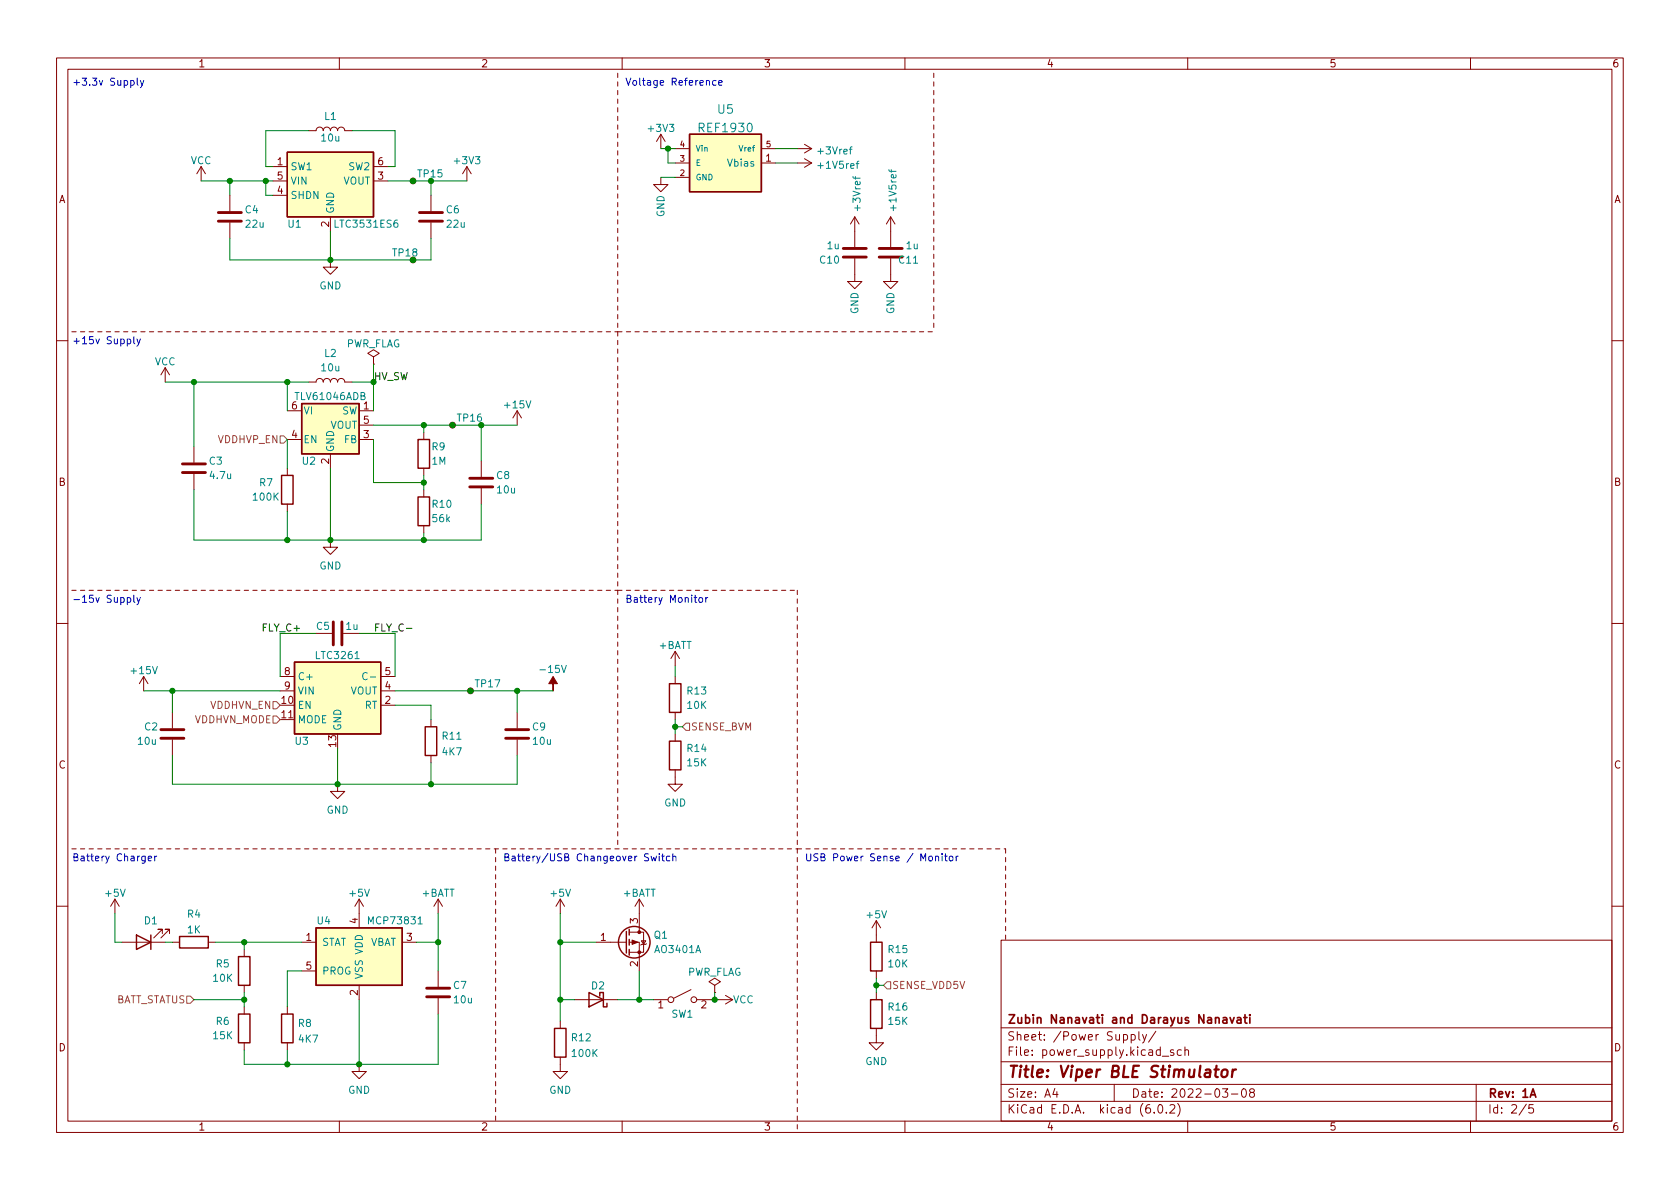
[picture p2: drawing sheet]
<svg xmlns="http://www.w3.org/2000/svg" width="297mm" height="210mm" viewBox="0 0 297 210" stroke-linecap="round" stroke-linejoin="round" font-family="sans-serif">
<g fill="none" stroke="#840000" stroke-width=".18">
<path d="M10 10.2h277v190.1h-277zM12 12.2h273v186.1h-273zM60 10.2v2M110 10.2v2M160 10.2v2M210 10.2v2M260 10.2v2M35.6 29.5l-.8 1.2M35.6 29.5v2.5M35.6 29.5l.7 1.2M40.6 34.5v2.8M40.6 39.4v2.8"/>
<path d="M48.3 29.5h2.5M48.3 32h2.5M48.3 34.5h2.5M54.6 23.1h1.3a.64 .64 0 0 1 .6-.6 .64 .64 0 0 1 .6 .6 .64 .64 0 0 1 .7-.6 .64 .64 0 0 1 .6 .6 .64 .64 0 0 1 .7-.6 .64 .64 0 0 1 .6 .6 .64 .64 0 0 1 .6-.6 .64 .64 0 0 1 .7 .6h1.2M58.4 38.3v2.6M66 29.5h2.6M66 32h2.6M73 32h.1M76.2 34.5v2.8M76.2 39.4v2.8M82.5 29.5l-.7 1.2M82.5 29.5v2.5"/>
<path d="M82.5 29.5l.8 1.2M116.8 31.4v1.2h1.3l-1.3 1.3-1.2-1.3h1.2M116.8 23.7l-.7 1.3M116.8 23.7v2.6M116.8 23.7l.8 1.3M119.4 28.8h2.5M119.4 31.4h2.5M119.4 26.3h2.5M134.6 28.8h2.6M134.6 26.3h2.6M141 28.8h2.5M141 26.3h2.5"/>
<path d="M142.2 25.5l1.3 .8M142.2 28.1l1.3 .7M143.5 26.3l-1.3 .7M143.5 28.8l-1.3 .8M151.1 38.3l-.7 1.3M151.1 38.3v5.4M151.1 38.3l.8 1.3M157.5 38.3v5.4M157.5 38.3l-.8 1.3M157.5 38.3l.7 1.3M58.4 46v1.2h1.3l-1.3 1.3-1.3-1.3h1.3M151.1 45.7v4.1h1.3l-1.3 1.2-1.2-1.2h1.2"/>
<path d="M157.5 45.7v4.1h1.2l-1.2 1.2-1.3-1.2h1.3M10 60.2h2M29.2 65l-.8 1.3M29.2 65v2.6M29.2 65l.8 1.3M34.3 79v2.8M50.8 72.6h2.5M50.8 77.7h2.5M54.6 67.6h1.3a.64 .64 0 0 1 .6-.7 .64 .64 0 0 1 .6 .7 .64 .64 0 0 1 .7-.7 .64 .64 0 0 1 .6 .7 .64 .64 0 0 1 .7-.7 .64 .64 0 0 1 .6 .7 .64 .64 0 0 1 .6-.7 .64 .64 0 0 1 .7 .7h1.2M63.5 72.6h2.5M63.5 77.7h2.5M63.5 75.2h2.5"/>
<path d="M66 63.1l1.1-.6-1.1-.7-1 .7 1 .6v1.3M66 64.4h.1M74.9 76.4v1.3M80 75.2h.1M91.4 72.6l-.7 1.3M91.4 72.6v2.6M91.4 72.6l.8 1.3M285 60.2h2M34.3 83.8v2.8M50.8 82.8v1.3M50.8 89.1v1.3M58.4 95.5v1.3h1.3l-1.3 1.2-1.3-1.2h1.3"/>
<path d="M58.4 80.3v2.5M74.9 82.8v1.3M74.9 86.6v1.3M74.9 93v1.2M85.1 81.5v2.8M85.1 86.4v2.7M10 110.2h2M25.4 119.6l-.8 1.3M25.4 119.6v2.6M25.4 119.6l.8 1.3M49.5 119.6h2.6M60.7 112h2.8"/>
<path d="M67.3 119.6h2.5M119.4 115.2v2.5M119.4 119.6v1.3M119.4 115.2l-.8 1.3M119.4 115.2l.7 1.3M285 110.2h2M30.5 126v2.8M30.5 130.8v2.8M49.5 127.2h2.6M49.5 122.2h2.6M59.7 138.7v1.2h1.3l-1.3 1.3-1.3-1.3h1.3M67.3 124.7h2.5"/>
<path d="M67.3 122.2h2.5M76.2 127.2v1.3M76.2 133.6v1.3M83.2 122.2h.1M91.4 126v2.8M91.4 130.8v2.8M119.4 136.1v2.6h1.2l-1.2 1.2-1.3-1.2h1.3M119.4 126v1.2M119.4 129.8v1.3M20.3 159l-.7 1.3M20.3 159v2.5M20.3 159l.8 1.3"/>
<path d="M63.5 159l-.8 1.3M63.5 159v5.1M63.5 159l.8 1.3M77.5 159l-.8 1.3M77.5 159v2.5M77.5 159l.7 1.3M99.1 159l-.8 1.3M99.1 159v2.5M99.1 159l.7 1.3M113 159l.8 1.3M113 159l-.7 1.3M113 159v5.8"/>
<path d="M10 160.2h2M21.6 166.6h7.6M28.7 165.1v-.8h-.8h.8l-1.5 1.6M30 165.1v-.8h-.8h.8l-1.6 1.6M30.5 166.6h1.2M36.8 166.6h1.3M43.2 167.9v1.3M43.2 174.2v1.3M43.2 178v1.3M50.8 178v1.3M53.3 166.6h2.6M53.3 171.7h2.6"/>
<path d="M63.5 174.2v2.6M71.1 166.6h2.6M77.5 171.7v2.8M77.5 176.5v2.8M101.6 176.8h7.6M105.4 166.6h5.3M111.3 166.6h1.7v5.1M111.3 164.8h2.5v3.6h-2.5M113.4 166.4h.8l-.4 .6zM114.3 166.9l-.1 .1h-.8l-.1 .1M115.6 176.8h2.5M122.2 175l-3.1 1.5"/>
<path d="M123.2 176.8h2.5M126.4 174.2l1-.6-1-.6-1.1 .6 1.1 .6v1.3M126.4 175.5h.1M127 176.8h2.5M128.3 176l1.2 .8M129.5 176.8l-1.2 .7M154.9 162.8v3.8M154.9 171.7v1.3M154.9 175.5v1.3M154.9 162.8l-.7 1.3M154.9 162.8l.8 1.3M177 166.3h108v32h-108z"/>
<path d="M285 160.2h2M43.2 184.4v1.3M50.8 184.4v1.3M60 198.3v2M63.5 188.2v1.3h1.3l-1.3 1.2-1.3-1.2h1.3M99.1 186.9v2.6h1.2l-1.2 1.2-1.3-1.2h1.3M99.1 180.6v1.3M110 198.3v2M154.9 181.9v2.5h1.3l-1.3 1.3-1.2-1.3h1.2M160 198.3v2M177 194.8h108M177 191.8h108"/>
<path d="M177 187.8h108M177 181.8h108M186.5 192.5l-.4 1h1M186.9 193v1M197 191.8v3M200 183l.4-.1 .3 .3v.4l-.1 .3h-.6M200 182.9v1.5M201.4 182.4v1.3l.2 .2M202 182.9l.4 1M202.7 182.9l-.5 1.4-.2 .1M204.1 196.7v.1M204.4 182.4l-1.3 1.9"/>
<path d="M204.9 195.4l.2-.1a.81 .81 0 0 1 .6 .7 .81 .81 0 0 1-.3 .8h-.2a.81 .81 0 0 1-.6-.6 .81 .81 0 0 1 .3-.8zM205.5 186.8h1.1M206.2 196.7v.1M206.9 195.5l.5-.2 .2 .2 .1 .3-.9 1h.9M207.5 185.7l-.4-.1-.2 .2 .1 .3 .5 .1v.4h-.6M208.2 195.1a1.72 1.72 0 0 1 0 2.3M208.9 185.7l-.5-.1-.3 .3v.4l.2 .3h.6M209.5 185.8l.2-.2 .4 .1v.9M209.5 185.1v1.5M210 198.3v2M216.1 192.5h1l-.5 .6 .4 .1v.7l-.2 .1h-.4l-.3-.1M217.7 193.5h1.2"/>
<path d="M219.7 192.6l.2-.1a.81 .81 0 0 1 .5 .7 .81 .81 0 0 1-.3 .8h-.1a.81 .81 0 0 1-.6-.6 .81 .81 0 0 1 .3-.8zM221.2 193.2l-.3-.3 .1-.2 .2-.2 .4 .1 .2 .2-.1 .2-.6 .2-.2 .3 .1 .4 .2 .1h.4l.2-.3-.1-.4-.2-.1M260 198.3v2M261 191.8v6.5M269.9 195.3l-1.3 1.9M271.1 195.3h-.7l-.1 .7 .2-.1 .5 .1 .2 .2-.1 .5-.2 .1-.6-.1"/>
<circle cx="73" cy="32" r=".51"/>
<circle cx="73" cy="46" r=".51"/>
<circle cx="80" cy="75.2" r=".51"/>
<circle cx="83.2" cy="122.2" r=".51"/>
<circle cx="118.6" cy="176.8" r=".51"/>
<circle cx="122.7" cy="176.8" r=".51"/>
</g>
<path d="M217.5 179.9l.3 1 .4-1M219.9 179.9h.6M220.1 179.4v1.3l.4 .2M221 179.4v.2M221 179.9v1M216.3 180h.5l.1 .9M216.9 180.3l-.5 .1a.29 .29 0 0 0-.2 .2 .29 .29 0 0 0 .2 .3h.5M218.8 180h.5l.1 .9M219.4 180.3l-.5 .1a.29 .29 0 0 0-.2 .2 .29 .29 0 0 0 .2 .3h.5M270.6 194l.5-1.5 .5 1.5" fill="none" stroke="#840000" stroke-width=".3"/>
<path d="M214.7 189.1h.8M215.1 188.5l-.2 1.7 .1 .2 .3 .1M216.1 189.3a.52 .52 0 0 1 .6-.2 .52 .52 0 0 1 .4 .4l-.1 .6a.55 .55 0 0 1-.5 .4 .55 .55 0 0 1-.6-.4zM218 189.1l-.2 1.4M218.5 189.1l-.4 .1-.2 .3" fill="none" stroke="#840000" stroke-width=".4"/>
<g fill="#ffffc2" stroke="#ffffc2" stroke-width=".18">
<path d="M50.8 26.9h15.2v11.4h-15.2z"/>
<path d="M53.3 71.4h10.2v8.9h-10.2z"/>
<path d="M55.9 164.1h15.2v10.1h-15.2z"/>
<path d="M52.1 117.1h15.2v12.7h-15.2z"/>
<path d="M121.9 23.7h12.7v10.2h-12.7z"/>
</g>
<g fill="none" stroke="#840000" stroke-width=".25">
<path d="M50.8 26.9h15.2v11.4h-15.2zM121.9 23.7h12.7v10.2h-12.7zM53.3 71.4h10.2v8.9h-10.2zM73.9 77.7h2v5.1h-2zM49.8 84.1h2v5h-2zM73.9 87.9h2v5.1h-2zM52.1 117.1h15.2v12.7h-15.2zM75.2 128.5h2v5.1h-2zM118.4 131.1h2v5h-2zM118.4 120.9h2v5.1h-2zM24.1 165.3l2.6 1.3-2.6 1.3zM26.7 165.3v2.6"/>
<path d="M31.7 165.6h5.1v2h-5.1zM42.2 179.3h2v5.1h-2zM42.2 169.2h2v5h-2zM49.8 179.3h2v5.1h-2zM55.9 164.1h15.2v10.1h-15.2zM104.1 175.5l2.6 1.3-2.6 1.2zM106 176.1v-.6h.7v2.5h.6v-.6M110.7 164.7v3.8M111.3 164.3v1M111.3 166.1v1M111.3 167.9v1M153.9 176.8h2.1v5.1h-2.1z"/>
<path d="M153.9 166.6h2.1v5.1h-2.1zM98 181.9h2.1v5h-2.1z"/>
<circle cx="112.1" cy="166.6" r="2.79"/>
</g>
<g fill="none" stroke="#840000" stroke-width=".51">
<path d="M38.6 39.1h4.1M38.6 37.6h4.1M74.2 39.1h4M74.2 37.6h4M149.1 43.9h4.1M149.1 45.5h4.1M155.4 43.9h4.1M155.4 45.5h4.1M32.3 83.6h4M32.3 82h4M83.1 86.1h4M83.1 84.6h4"/>
<path d="M58.9 110v4M60.5 110v4M28.4 130.6h4.1M28.4 129h4.1M89.4 130.6h4.1M89.4 129h4.1M75.4 176.3h4.1M75.4 174.7h4.1"/>
</g>
<path d="M151.4 28.9h.5M151.9 28.5l-.3 .2v1.1M157.2 30l.1 .3h1.1M157.6 30v.5M64.9 119.1a.6 .6 0 0 0-.8 .4 .6 .6 0 0 0 .6 .7l.2-.1M65.5 119.7h.9M73.9 163.4h.7" fill="none" stroke="#008484" stroke-width=".18"/>
<g fill="#840000" stroke="#840000" stroke-width=".18">
<path d="M111.8 166.2l1 .4-1 .4z"/>
<path d="M97.8 119.6l.8 1.3h-.8v1.3v-1.3h-.8z"/>
<circle cx="113" cy="168.4" r=".25"/>
<circle cx="113" cy="164.8" r=".25"/>
</g>
<path d="M49.5 77.1h.7l.6 .6-.6 .7h-.7zM48.3 124.1h.6l.6 .6-.6 .6h-.6zM48.3 126.6h.6l.6 .6-.6 .7h-.6zM121.3 127.9h.6v1.3h-.6l-.7-.7zM33 176.1h.7l.6 .7-.6 .6h-.7zM156.8 173.6h.7v1.3h-.7l-.6-.7z" fill="none" stroke="#848400" stroke-width=".18"/>
<path d="M71.9 111.1h.9" fill="none" stroke="#000" stroke-width=".18"/>
<g fill="none" stroke="#0000c2" stroke-width=".18">
<path d="M23.1 14.3l.4-.1 .2 .3-.1 .5h-.5M24.3 13.8v1.1l.1 .2M24.8 14.2l.3 .9M25.4 14.2l-.4 1.2-.2 .1M126.6 14.3l-.4-.1-.2 .3 .1 .5h.5M127.1 14.7l.6-.2-.1-.2-.3-.1-.2 .2v.6h.5M23.7 59.5v1.1l.1 .2M24.2 60l.3 .8M24.8 60l-.4 1.1-.2 .1M22.5 60h.4l.2 .2-.1 .5h-.5M22.5 105.7h.4l.2 .2-.1 .6h-.5M23.7 105.2v1.1l.1 .2"/>
<path d="M24.2 105.7l.3 .8M24.8 105.7l-.4 1.1-.2 .1M122.7 105.7h.5M122.9 105.2v1.1l.3 .2M123.6 105.8l.2-.1 .4 .1v.5l-.1 .2h-.3l-.2-.1zM124.8 105.7v.8M125.1 105.7l-.3 .2M26.2 151.8l.6-.1-.1-.2-.3-.1-.2 .2 .1 .6h.4M27.4 151.4v.8M27.7 151.4l-.3 .2M115.1 151.4l.2 .8 .3-.6 .2 .6 .3-.8M116.6 151v.1"/>
<path d="M116.6 151.4v.8M117 151.4h.5M117.2 151v1.1l.3 .1M118.4 151.5l-.3-.1-.3 .2 .1 .6h.5M119 151.5l.2-.1 .3 .1v.7M119 151v1.2M165.4 151.5l.2-.1 .3 .1 .1 .7M165.4 151.4v.8M166.6 151v.1M166.6 151.4v.8M167 151.4h.5M167.2 151v1.1l.3 .1"/>
<path d="M168 151.5l.3-.1 .2 .2v.4l-.2 .2h-.3l-.2-.2zM169 151.4v.8M169.4 151.4l-.4 .2"/>
</g>
<path d="M109.2 12.9v137.2M165.1 12.9v45.8M12.7 58.7h96.5M109.2 58.7h55.9M12.7 104.4h96.5M109.2 104.4h31.8M141 104.4v45.7M12.7 150.1h128.3M87.6 150.1v48.3M141 150.1h36.8M141 150.1v49.5M177.8 150.1v16.5" fill="none" stroke="#840000" stroke-width=".18" stroke-dasharray=".8 .8"/>
<g fill="none" stroke="#008400" stroke-width=".18">
<path d="M35.6 32h12.7M40.6 32v2.5M47 32v2.5h1.3M54.6 23.1h-7.6v6.4h1.3M62.2 23.1h7.6v6.4h-1.2M68.6 32h13.9M76.2 32v2.5M116.8 26.3h2.6M116.8 31.4h2.6M118.1 26.3v2.5h1.3M137.2 26.3h3.8M137.2 28.8h3.8"/>
<path d="M40.6 42.2v3.8h35.6v-3.8M58.4 40.9v5.1M29.2 67.6h25.4M34.3 67.6v11.4M50.8 67.6v5M50.8 77.7v5.1M62.2 67.6h3.8M66 75.2h25.4M66 64.4v8.2M66 77.7v7.6h8.9M74.9 75.2v1.2M85.1 75.2v6.3"/>
<path d="M34.3 86.6v8.9h50.8v-6.4M50.8 90.4v5.1M58.4 82.8v12.7M74.9 84.1v2.5M74.9 94.2v1.3M55.9 112h-6.4v7.6M63.5 112h6.3v7.6M119.4 117.7v1.9M25.4 122.2h24.1M30.5 133.6v5.1h60.9v-5.1M30.5 122.2v3.8M59.7 132.3v6.4"/>
<path d="M69.8 122.2h28M69.8 124.7h6.4v2.5M76.2 134.9v3.8M91.4 122.2v3.8M119.4 127.2v2.6M119.4 128.5h1.2M20.3 161.5v5.1h1.3M29.2 166.6h1.3M34.3 176.8h8.9M38.1 166.6h15.2M43.2 166.6v1.3M43.2 175.5v2.5"/>
<path d="M53.3 171.7h-2.5v6.3M63.5 176.8v11.4M73.7 166.6h3.8M77.5 179.3v8.9h-34.3v-2.5M77.5 161.5v10.2M99.1 161.5v19.1M99.1 166.6h6.3M99.1 176.8h2.5M109.2 176.8h6.4M113 171.7v5.1M125.7 176.8h1.3M126.4 175.5v1.3"/>
<path d="M154.9 173v2.5M154.9 174.2h1.3M50.8 185.7v2.5"/>
</g>
<g fill="#008400" stroke="#008400" stroke-width=".18">
<circle cx="34.3" cy="67.6" r=".46"/>
<circle cx="50.8" cy="95.5" r=".46"/>
<circle cx="58.4" cy="95.5" r=".46"/>
<circle cx="50.8" cy="67.6" r=".46"/>
<circle cx="99.1" cy="166.6" r=".46"/>
<circle cx="91.4" cy="122.2" r=".46"/>
<circle cx="83.2" cy="122.2" r=".46"/>
<circle cx="113" cy="176.8" r=".46"/>
<circle cx="119.4" cy="128.5" r=".46"/>
<circle cx="73" cy="46" r=".46"/>
<circle cx="73" cy="32" r=".46"/>
<circle cx="76.2" cy="32" r=".46"/>
<circle cx="74.9" cy="85.3" r=".46"/>
<circle cx="74.9" cy="95.5" r=".46"/>
<circle cx="85.1" cy="75.2" r=".46"/>
<circle cx="80" cy="75.2" r=".46"/>
<circle cx="118.1" cy="26.3" r=".46"/>
<circle cx="30.5" cy="122.2" r=".46"/>
<circle cx="76.2" cy="138.7" r=".46"/>
<circle cx="59.7" cy="138.7" r=".46"/>
<circle cx="58.4" cy="46" r=".46"/>
<circle cx="47" cy="32" r=".46"/>
<circle cx="40.6" cy="32" r=".46"/>
<circle cx="74.9" cy="75.2" r=".46"/>
<circle cx="43.2" cy="176.8" r=".46"/>
<circle cx="77.5" cy="166.6" r=".46"/>
<circle cx="50.8" cy="188.2" r=".46"/>
<circle cx="63.5" cy="188.2" r=".46"/>
<circle cx="43.2" cy="166.6" r=".46"/>
<circle cx="126.4" cy="176.8" r=".46"/>
<circle cx="99.1" cy="176.8" r=".46"/>
<circle cx="154.9" cy="174.2" r=".46"/>
</g>
<text font-size="2.8" fill="#840000" x="178" y="190.6">Title: Viper BLE Stimulator</text>
<g font-size="2.1" fill="#008484">
<text x="123.8" y="23.4">REF1930</text>
<text x="126.9" y="20.1">U5</text>
</g>
<g font-size="2.1" fill="#840000">
<text x="178" y="184">Sheet: /Power Supply/</text>
<text x="178" y="181">Zubin Nanavati and Darayus Nanavati</text>
<text x="178" y="186.7">File: power_supply.kicad_sch</text>
<text x="178" y="196.9">KiCad E.D.A. kicad (6.0.2)</text>
<text x="178" y="194.1">Size: A4</text>
<text x="200" y="194.1">Date: 2022-03-08</text>
<text x="263" y="194.1">Rev: 1A</text>
<text x="263" y="196.9">Id: 2/5</text>
</g>
<g font-size="1.8" fill="#840000">
<text x="35" y="11.9">1</text>
<text x="85" y="11.9">2</text>
<text x="135" y="11.9">3</text>
<text x="185" y="11.9">4</text>
<text x="235" y="11.9">5</text>
<text x="285" y="11.9">6</text>
<text x="49" y="29.2">1</text>
<text x="66.8" y="29.2">6</text>
<text x="135.4" y="28.6">1</text>
<text x="10.3" y="35.9">A</text>
<text x="49" y="34.3">4</text>
<text x="49" y="31.7">5</text>
<text x="66.8" y="31.7">3</text>
<text x="285.3" y="35.9">A</text>
<text x="58.2" y="40.1" transform="rotate(-90 58.2 40.1)">2</text>
<text x="51.6" y="77.5">4</text>
<text x="51.6" y="72.4">6</text>
<text x="64.3" y="72.4">1</text>
<text x="64.3" y="77.5">3</text>
<text x="64.3" y="74.9">5</text>
<text x="58.2" y="82" transform="rotate(-90 58.2 82)">2</text>
<text x="10.3" y="85.9">B</text>
<text x="285.3" y="85.9">B</text>
<text x="50.3" y="119.4">8</text>
<text x="68.1" y="119.4">5</text>
<text x="49.8" y="124.5">10</text>
<text x="50.3" y="121.9">9</text>
<text x="68.1" y="124.5">2</text>
<text x="68.1" y="121.9">4</text>
<text x="49.8" y="127">11</text>
<text x="10.3" y="135.9">C</text>
<text x="59.4" y="132" transform="rotate(-90 59.4 132)">13</text>
<text x="285.3" y="135.9">C</text>
<text x="54.1" y="166.4">1</text>
<text x="63.2" y="163.3" transform="rotate(-90 63.2 163.3)">4</text>
<text x="71.9" y="166.4">3</text>
<text x="106.2" y="166.4">1</text>
<text x="112.8" y="163.3" transform="rotate(-90 112.8 163.3)">3</text>
<text x="54.1" y="171.4">5</text>
<text x="112.8" y="170.9" transform="rotate(-90 112.8 170.9)">2</text>
<text x="63.2" y="176" transform="rotate(-90 63.2 176)">2</text>
<text x="116.3" y="178.3">1</text>
<text x="124" y="178.3">2</text>
<text x="10.3" y="185.9">D</text>
<text x="285.3" y="185.9">D</text>
<text x="35" y="199.9">1</text>
<text x="85" y="199.9">2</text>
<text x="135" y="199.9">3</text>
<text x="185" y="199.9">4</text>
<text x="235" y="199.9">5</text>
<text x="285" y="199.9">6</text>
</g>
<g font-size="1.8" fill="#0000c2">
<text x="12.7" y="15.1">+3.3v Supply</text>
<text x="110.5" y="15.1">Voltage Reference</text>
<text x="12.7" y="60.9">+15v Supply</text>
<text x="12.7" y="106.6">-15v Supply</text>
<text x="110.5" y="106.6">Battery Monitor</text>
<text x="12.7" y="152.3">Battery Charger</text>
<text x="88.9" y="152.3">Battery/USB Changeover Switch</text>
<text x="142.2" y="152.3">USB Power Sense / Monitor</text>
</g>
<g font-size="1.8" fill="#008484">
<text x="57.4" y="21.2">L1</text>
<text x="114.8" y="23.3">+3V3</text>
<text x="33.7" y="29">VCC</text>
<text x="56.9" y="25">10u</text>
<text x="80.5" y="29">+3V3</text>
<text x="128.9" y="29.5">Vbias</text>
<text x="144.8" y="27.3">+3Vref</text>
<text x="144.9" y="29.8">+1V5ref</text>
<text x="51.3" y="30.1">SW1</text>
<text x="51.3" y="35.2">SHDN</text>
<text x="51.3" y="32.6">VIN</text>
<text x="60.6" y="32.6">VOUT</text>
<text x="61.7" y="30.1">SW2</text>
<text x="74" y="31.4">TP15</text>
<text x="43.4" y="37.7">C4</text>
<text x="43.5" y="40.3">22u</text>
<text x="50.9" y="40.3">U1</text>
<text x="59.1" y="37.8" transform="rotate(-90 59.1 37.8)">GND</text>
<text x="59.4" y="40.3">LTC3531ES6</text>
<text x="78.9" y="37.7">C6</text>
<text x="79.1" y="40.3">22u</text>
<text x="117.5" y="38.4" transform="rotate(-90 117.5 38.4)">GND</text>
<text x="152.1" y="37.1" transform="rotate(-90 152.1 37.1)">+3Vref</text>
<text x="158.5" y="36.9" transform="rotate(-90 158.5 36.9)">+1V5ref</text>
<text x="69.5" y="45.3">TP18</text>
<text x="145" y="46.6">C10</text>
<text x="146.3" y="44.1">1u</text>
<text x="159" y="46.6">C11</text>
<text x="160.3" y="44.1">1u</text>
<text x="56.5" y="51.2">GND</text>
<text x="151.8" y="55.6" transform="rotate(-90 151.8 55.6)">GND</text>
<text x="158.1" y="55.6" transform="rotate(-90 158.1 55.6)">GND</text>
<text x="27.3" y="64.6">VCC</text>
<text x="56.9" y="65.7">10u</text>
<text x="57.4" y="63.1">L2</text>
<text x="61.1" y="61.4">PWR_FLAG</text>
<text x="52.4" y="70.7">TLV61046ADB</text>
<text x="53.6" y="73.3">VI</text>
<text x="58.3" y="75.8">VOUT</text>
<text x="60.4" y="73.3">SW</text>
<text x="80.9" y="74.5">TP16</text>
<text x="89.4" y="72.2">+15V</text>
<text x="37" y="82.2">C3</text>
<text x="53.5" y="82.2">U2</text>
<text x="53.6" y="78.4">EN</text>
<text x="59.1" y="80" transform="rotate(-90 59.1 80)">GND</text>
<text x="60.9" y="78.4">FB</text>
<text x="76.4" y="82.2">1M</text>
<text x="76.4" y="79.6">R9</text>
<text x="37.2" y="84.7">4.7u</text>
<text x="44.9" y="88.5">100K</text>
<text x="45.9" y="86">R7</text>
<text x="76.5" y="89.8">R10</text>
<text x="87.8" y="84.7">C8</text>
<text x="88" y="87.2">10u</text>
<text x="76.5" y="92.3">56k</text>
<text x="56.5" y="100.7">GND</text>
<text x="56" y="111.4">C5</text>
<text x="61.2" y="111.4">1u</text>
<text x="23.3" y="119.2">+15V</text>
<text x="56" y="116.5">LTC3261</text>
<text x="95.8" y="119">-15V</text>
<text x="116.5" y="114.8">+BATT</text>
<text x="52.6" y="125.3">EN</text>
<text x="52.6" y="120.3">C+</text>
<text x="52.6" y="122.8">VIN</text>
<text x="61.9" y="122.8">VOUT</text>
<text x="64.4" y="125.3">RT</text>
<text x="84.1" y="121.5">TP17</text>
<text x="121.6" y="122.8">R13</text>
<text x="121.6" y="125.3">10K</text>
<text x="24.5" y="131.7">10u</text>
<text x="25.6" y="129.2">C2</text>
<text x="52.2" y="131.7">U3</text>
<text x="52.6" y="127.9">MODE</text>
<text x="60.3" y="129.3" transform="rotate(-90 60.3 129.3)">GND</text>
<text x="78.3" y="130.8">R11</text>
<text x="94.2" y="129.2">C9</text>
<text x="94.3" y="131.7">10u</text>
<text x="78.3" y="133.6">4K7</text>
<text x="121.6" y="133">R14</text>
<text x="121.6" y="135.5">15K</text>
<text x="57.7" y="143.9">GND</text>
<text x="117.4" y="142.6">GND</text>
<text x="18.7" y="158.6">+5V</text>
<text x="61.9" y="158.6">+5V</text>
<text x="74.6" y="158.6">+BATT</text>
<text x="97.5" y="158.6">+5V</text>
<text x="110.2" y="158.6">+BATT</text>
<text x="25.5" y="163.4">D1</text>
<text x="33.2" y="162.3">R4</text>
<text x="33.2" y="165">1K</text>
<text x="56.1" y="163.4">U4</text>
<text x="56.9" y="167.3">STAT</text>
<text x="65.3" y="167.3">VBAT</text>
<text x="65.4" y="163.4">MCP73831</text>
<text x="115.7" y="166">Q1</text>
<text x="153.3" y="162.4">+5V</text>
<text x="37.7" y="173.6">10K</text>
<text x="38.2" y="171.1">R5</text>
<text x="56.9" y="172.3">PROG</text>
<text x="64.1" y="173.2" transform="rotate(-90 64.1 173.2)">VSS VDD</text>
<text x="115.9" y="168.5">AO3401A</text>
<text x="121.4" y="172.5">PWR_FLAG</text>
<text x="157.1" y="168.5">R15</text>
<text x="157.1" y="171.1">10K</text>
<text x="80.2" y="174.9">C7</text>
<text x="80.3" y="177.4">10u</text>
<text x="104.6" y="175">D2</text>
<text x="118.7" y="180">SW1</text>
<text x="129.6" y="177.4">VCC</text>
<text x="157.1" y="178.7">R16</text>
<text x="37.7" y="183.8">15K</text>
<text x="38.2" y="181.2">R6</text>
<text x="52.8" y="181.6">R8</text>
<text x="52.9" y="184.4">4K7</text>
<text x="101.1" y="184.1">R12</text>
<text x="157.1" y="181.2">15K</text>
<text x="101.3" y="186.9">100K</text>
<text x="153" y="188.3">GND</text>
<text x="61.5" y="193.4">GND</text>
<text x="97.1" y="193.4">GND</text>
</g>
<text font-size="1.8" fill="#008400" x="66" y="67.2">HV_SW</text>
<g font-size="1.8" fill="#848400">
<text x="38.5" y="78.4">VDDHVP_EN</text>
<text x="37.2" y="125.3">VDDHVN_EN</text>
<text x="34.3" y="127.9">VDDHVN_MODE</text>
<text x="122.1" y="129.2">SENSE_BVM</text>
<text x="20.1" y="177.4">BATT_STATUS</text>
<text x="157.7" y="174.9">SENSE_VDD5V</text>
</g>
<g font-size="1.8">
<text x="46.7" y="111.7">FLY_C+</text>
<text x="66" y="111.7">FLY_C-</text>
</g>
<g font-size="1.4" fill="#840000">
<text x="120.3" y="28.6">3</text>
<text x="120.3" y="26">4</text>
<text x="135.5" y="26">5</text>
<text x="120.3" y="31.1">2</text>
</g>
<g font-size="1.4" fill="#008484">
<text x="122.9" y="29.3">E</text>
<text x="122.9" y="26.8">Vin</text>
<text x="130.9" y="26.8">Vref</text>
<text x="122.9" y="31.9">GND</text>
</g>
</svg>
